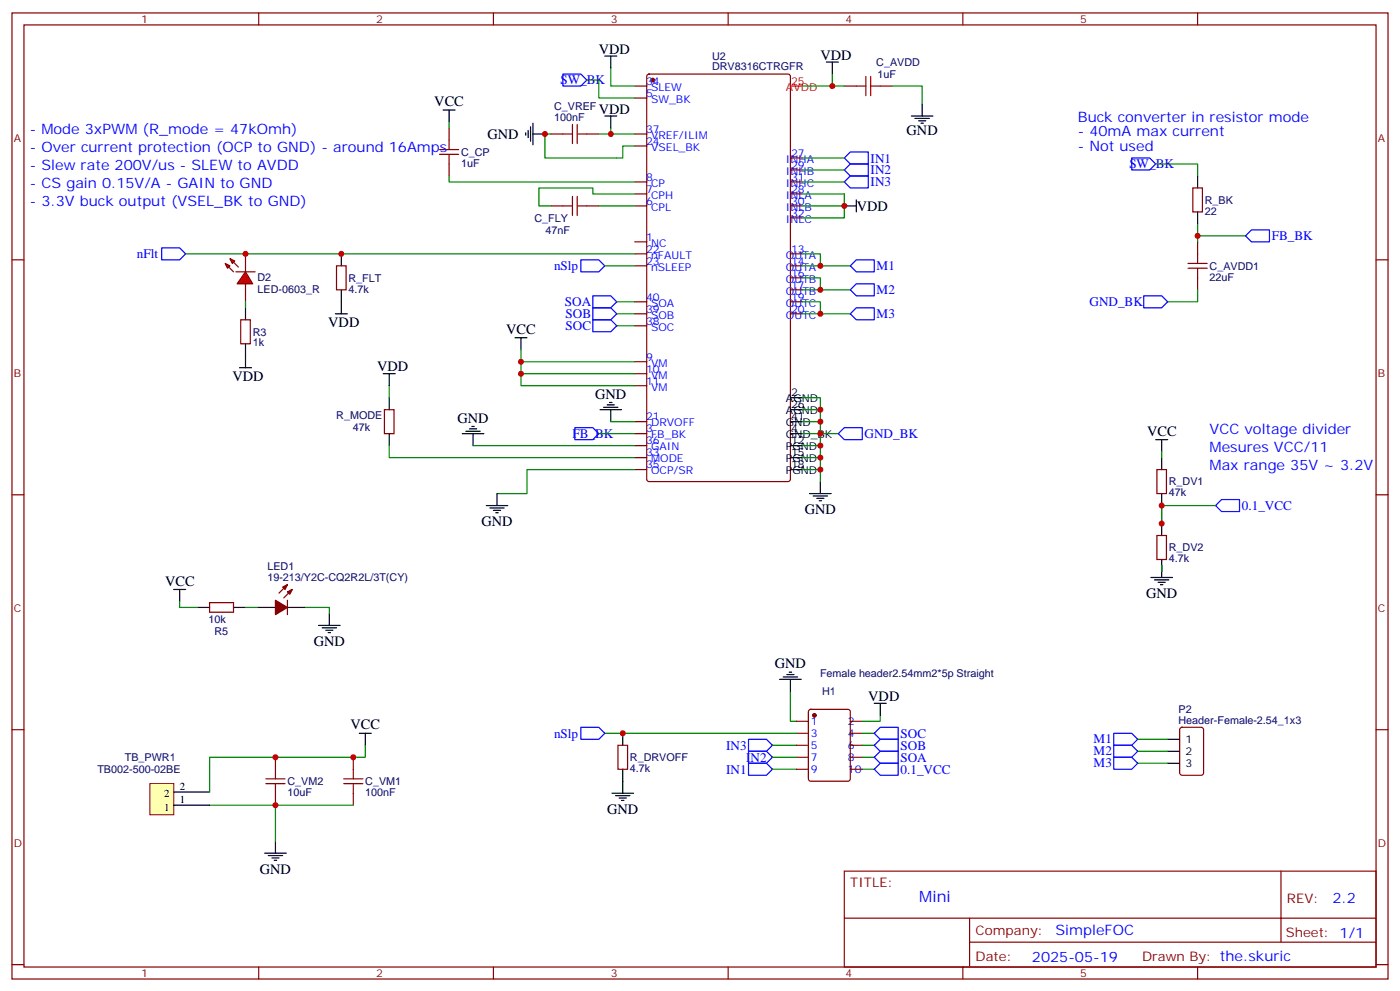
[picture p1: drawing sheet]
<svg xmlns="http://www.w3.org/2000/svg" width="412mm" height="292mm" viewBox="0 0 412 292" stroke-linecap="round" stroke-linejoin="round" font-family="sans-serif">
<g fill="none" stroke="#870000" stroke-width=".35">
<path d="M3.5 3.8h405.4v284.3h-405.4zM7.1 7.3h398.2v277.3h-398.2zM76.2 3.8v3.5M145.3 3.8v3.5M214.5 3.8v3.5M283.6 3.8v3.5M352.8 3.8v3.5M3.5 76.5h3.6M405.3 76.5h3.6M3.5 145.6h3.6M405.3 145.6h3.6M3.5 214.8h3.6"/>
<path d="M405.3 214.8h3.6M248.7 256.4h156.6v28.2h-156.6zM377.3 256.4v20.9M248.7 270.2h156.5M285.6 277.3h119.6M285.6 270.2v14.2M3.5 283.9h3.6M76.2 284.6v3.5M145.3 284.6v3.5M214.5 284.6v3.5M283.6 284.6v3.5M352.8 284.6v3.5"/>
<path d="M405.3 283.9h3.6"/>
</g>
<path d="M105.8 215.8h3.6M107.6 215.8v3.6M78 251.1h6.3M79 251.8h4.3M80.1 252.5h2.1M80.8 253.2h.7M81.1 247.6v3.5" fill="none" stroke="#000" stroke-width=".35"/>
<path d="M61.7 237h19.4v10.6" fill="none" stroke="#008700" stroke-width=".35"/>
<path d="M44.1 230.6h7.1v9.2h-7.1z" fill="#ffffb0" stroke="#800000" stroke-width=".29"/>
<g fill="none" stroke="#000" stroke-width=".35">
<path d="M178.2 16.5h3.5M179.9 16.5v3.5M243.4 18.3h3.5M245.2 18.3v3.5M130.5 32.4h3.6M132.3 32.4v3.5M154.9 39.1v.7M155.6 38.4v2.1M156.3 37.3v4.3M157 39.4h3.5M157 36.3v6.3M178.2 34.1h3.5"/>
<path d="M179.9 34.1v3.6M268.5 34.1h6.3M269.5 34.9h4.3M270.6 35.6h2.1M271.3 36.3h.7M271.6 30.6v3.5M252.2 58.8v3.6M352.8 51.8v3.5M100.5 74.7v3.5M248.7 60.6h3.5M352.8 62.4v3.5M72.3 90.6v3.5"/>
<path d="M98.8 92.4h3.5M100.5 85.3v7.1M151.7 99.4h3.5M153.5 99.4v3.5M72.3 101.2v3.5M112.9 110h3.5M114.7 110v3.5M114.7 117.1v3.5M177.8 119.9h4.2M178.9 119.2h2.1M179.6 118.5h.7M232.8 117.1h3.6"/>
<path d="M114.7 127.6v3.6M136.2 127.6h6.3M137.2 126.9h4.3M138.3 126.2h2.1M139 125.5h.7M139.3 127.6v3.6M176.7 120.6h6.4M179.9 120.6v3.5M232.8 138.2h3.6M232.8 134.7h3.6M232.8 131.2h3.6M232.8 127.6h3.6"/>
<path d="M232.8 124.1h3.6M232.8 120.6h3.6M238.5 145.3h6.3M239.5 146h4.3M240.6 146.7h2.1M241.3 147.4h.7M241.7 141.7v3.6M51.2 173.5h3.5M52.9 173.5v3.5M58.2 178.8h3.5M68.8 178.8h3.5M75.8 178.8h5.3"/>
<path d="M84.7 178.8h5.3M93.8 184.1h6.4M94.9 184.8h4.2M96 185.5h2.1M96.7 186.2h.7M97 180.6v3.5M229.7 200h6.3M230.7 199.2h4.2M231.8 198.5h2.1M232.5 197.8h.7M232.8 200v3.5M183.4 215.8v3.6"/>
<path d="M257.5 207h3.6M259.3 207v3.5M344 217.6h3.5M51.2 237h10.5M51.2 233.1h10.5M180.3 233.5h6.3M181.3 234.2h4.3M182.4 234.9h2.1M183.1 235.6h.7M183.4 226.4v7.1M344 221.1h3.5M344 224.6h3.5"/>
</g>
<g fill="none" stroke="#008700" stroke-width=".35">
<path d="M132.3 35.9v1.8M162.3 39.4h-1.8v7.1h22.9v-3.5h3.6M172.9 23.6h3.5v5.3h10.6M176.4 39.4h10.6M179.9 20v5.3h7.1M179.9 37.7v1.7M236.4 25.3h12.3M245.2 21.8v3.5M262.8 25.3h8.8v5.3M132.3 51.8v1.8h54.7M187 57.1h-12.4v-1.8h-15.9v5.3h3.6M236.4 57.1h12.3v3.5h-12.3"/>
<path d="M236.4 53.6h12.3M236.4 50h12.3M236.4 46.5h12.3M340.4 48.3h12.4v3.5M54.7 74.7h132.3M176.4 60.6h10.6M178.2 78.2h8.8M236.4 74.7h5.3v3.5M236.4 78.2h14.1M248.7 60.6v3.5h-12.3M352.8 65.9v5.3M352.8 69.4h14.1"/>
<path d="M181.7 92.4h5.3M181.7 88.8h5.3M181.7 95.9h5.3M236.4 81.8h5.3v3.5M236.4 88.8h5.3v3.6M236.4 85.3h14.1M236.4 92.4h14.1M352.8 85.3v3.5h-8.8M114.7 113.5v3.6M153.5 110v3.5h33.5M153.5 102.9v7.1h33.5M153.5 106.5h33.5"/>
<path d="M236.4 117.1h5.3v3.5M114.7 131.2v3.5h72.3M139.3 131.2h47.7M176.4 127.6h10.6M179.9 124.1h7.1M187 138.2h-31.8v7.1h-8.8M236.4 131.2h5.3v10.5M236.4 124.1h5.3v7.1M236.4 120.6h5.3v3.5M236.4 134.7h5.3M236.4 138.2h5.3M236.4 127.6h10.5"/>
<path d="M52.9 177v1.8h5.3M72.3 178.8h3.5M90 178.8h7v1.8M107.6 219.4v3.5h-45.9v10.2M178.2 215.8h56.4M227.5 219.4h7.1M232.8 203.5v8.8h1.8M254 219.4h3.5M259.3 210.5v1.8h-5.3M335.1 217.6h8.9M81.1 237h23M227.5 226.4h7.1"/>
<path d="M227.5 222.9h7.1M254 226.4h3.5M254 222.9h3.5M335.1 221.1h8.9M335.1 224.6h8.9"/>
</g>
<g fill="#870000" stroke="#870000" stroke-width=".35">
<path d="M81.1 176.7l3.6 2.1-3.6 2.1z"/>
<path d="M84.7 174.2l1.4-.7-.7 1.4z"/>
<path d="M83.3 172.8l1.4-.7-.7 1.4z"/>
<circle cx="192.3" cy="23.6" r=".53"/>
<circle cx="239.9" cy="210.5" r=".53"/>
</g>
<g fill="none" stroke="#870000" stroke-width=".35">
<path d="M132.3 37.7v3.5M162.3 39.4h3.5M172.9 39.4h3.5M187 25.3h3.5M187 28.9h3.5M187 39.4h3.5M190.7 22l.5-.2h40.9l.7 .4v118.8l-.4 .7h-41.2l-.6-.4-.1-118.8zM248.7 25.3h3.5M259.3 25.3h3.5M132.3 48.3v3.5M187 43h3.5M187 53.6h3.5"/>
<path d="M187 57.1h3.5M232.8 53.6h3.6M232.8 57.1h3.6M232.8 50h3.6M232.8 46.5h3.6M351.4 55.3h2.8v7.1h-2.8zM99.1 78.2h2.9v7.1h-2.9zM162.3 60.6h3.5M172.9 60.6h3.5M187 60.6h3.5M187 71.2h3.5M187 74.7h3.5"/>
<path d="M187 78.2h3.5M232.8 60.6h3.6M232.8 74.7h3.6M232.8 78.2h3.6M232.8 64.1h3.6M352.8 71.2v3.5M70.9 94.1h2.8v7.1h-2.8zM187 88.8h3.5M187 92.4h3.5M187 95.9h3.5M232.8 88.8h3.6M232.8 92.4h3.6"/>
<path d="M232.8 85.3h3.6M232.8 81.8h3.6M352.8 81.8v3.5M187 106.5h3.5M187 110h3.5M187 113.5h3.5M113.2 120.6h2.9v7h-2.9zM187 124.1h3.5M187 127.6h3.5M187 131.2h3.5M187 134.7h3.5M187 138.2h3.5"/>
<path d="M61.7 177.4h7.1v2.8h-7.1zM84.7 172.1l-2.5 2.5M84.7 176.7v4.2M86.1 173.5l-2.5 2.5M182 219.4h2.9v7h-2.9zM234.6 219.4h3.5M234.6 215.8h3.5M234.6 212.3h3.5M238.4 209l.4-.2h11l.6 .4 .1 20-.5 .7h-11.2l-.6-.4-.1-20zM250.5 219.4h3.5M250.5 215.8h3.5M250.5 212.3h3.5"/>
<path d="M347.7 214.3l.5-.2h5.6l.7 .4v13l-.4 .6-5.9 .1-.7-.5v-12.9zM81.1 222.9v3.5M81.1 233.5v3.5M104.1 222.9v3.5M104.1 233.5v3.5M234.6 226.4h3.5M234.6 222.9h3.5M250.5 226.4h3.5M250.5 222.9h3.5"/>
</g>
<g fill="none" stroke="#00f" stroke-width=".35">
<path d="M165.8 21.8h5.3l1.8 1.8-1.8 1.7h-5.3zM248.7 46.5l1.8-1.8h5.3v3.6h-5.3zM248.7 53.6l1.8-1.8h5.3v3.5h-5.3zM250.5 48.3h5.3v3.5h-5.3l-1.8-1.8zM333.4 46.5h5.3l1.7 1.8-1.7 1.7h-5.3zM47.6 73h5.3l1.8 1.7-1.8 1.8h-5.3zM171.1 76.5h5.3l1.8 1.7-1.8 1.8h-5.3zM250.5 78.2l1.7-1.7h5.3v3.5h-5.3zM366.9 69.4l1.8-1.7h5.2v3.5h-5.2zM174.6 90.6h5.3l1.8 1.8-1.8 1.7h-5.3zM174.6 94.1h5.3l1.8 1.8-1.8 1.7h-5.3zM174.6 87.1h5.3l1.8 1.7-1.8 1.8h-5.3z"/>
<path d="M250.5 85.3l1.7-1.8h5.3v3.6h-5.3zM250.5 92.4l1.7-1.8h5.3v3.5h-5.3zM336.9 87.1h5.3l1.8 1.7-1.8 1.8h-5.3zM169.3 125.9h5.3l1.8 1.7-1.8 1.8h-5.3zM246.9 127.6l1.8-1.7h5.3v3.5h-5.3zM171.1 214.1h5.3l1.8 1.7-1.8 1.8h-5.3zM220.5 217.6h5.3l1.7 1.8-1.7 1.7h-5.3zM328.1 219.4h5.3l1.7 1.7-1.7 1.8h-5.3zM328.1 215.8h5.3l1.7 1.8-1.7 1.8h-5.3zM220.5 224.6h5.3l1.7 1.8-1.7 1.8h-5.3zM220.5 221.1h5.3l1.7 1.8-1.7 1.7h-5.3zM328.1 222.9h5.3l1.7 1.7-1.7 1.8h-5.3z"/>
</g>
<path d="M232.8 25.3h3.6" fill="none" stroke="#f00" stroke-width=".35"/>
<g fill="none" stroke="#a10000" stroke-width=".35">
<path d="M165.8 39.4h2.8M168.6 36.6v5.7M170 36.6v5.7M170 39.4h2.9M252.2 25.3h2.9M255.1 22.5v5.7M256.5 22.5v5.7M256.5 25.3h2.8M129.5 45.4h5.6M129.5 44h5.6M132.3 41.2v2.8M132.3 45.4v2.9"/>
<path d="M168.6 57.8v5.6M170 57.8v5.6M165.8 60.6h2.8M170 60.6h2.9M350 79h5.6M350 77.5h5.6M352.8 74.7v2.8M352.8 79v2.8M78.3 230.6h5.7M78.3 229.2h5.7M81.1 226.4v2.8M81.1 230.6v2.9"/>
<path d="M101.2 230.6h5.7M101.2 229.2h5.7M104.1 226.4v2.8M104.1 230.6v2.9"/>
</g>
<g fill="#f00" stroke="#870000" stroke-width=".35">
<path d="M72.3 80l2.1 3.5h-4.6z"/>
<path d="M69.5 80h5.6z"/>
</g>
<g fill="#870000" stroke="#870000" stroke-width=".35">
<path d="M67.4 78.6l1.4 1.4z"/>
<path d="M68.8 77.2l1.4 1.4z"/>
</g>
<g fill="#f00" stroke="#870000" stroke-width=".35">
<path d="M66.3 77.5l1.4 .7-.7 .8z"/>
<path d="M67.7 76.1l1.4 .7-.7 .7z"/>
</g>
<path d="M72.3 74.7v5.3M72.3 83.5v5.3M340.8 138.2h2.8v7.1h-2.8zM340.8 157.6h2.8v7.1h-2.8z" fill="none" stroke="#870000" stroke-width=".35"/>
<path d="M72.3 88.8v1.8M342.2 132.9v1.8M342.2 148.8v5.3v-5.3h15.9M342.2 166.4v1.8M254 215.8h3.5" fill="none" stroke="#008700" stroke-width=".35"/>
<g fill="none" stroke="#000" stroke-width=".35">
<path d="M70.6 108.2h3.5M72.3 104.7v3.5M340.4 129.4h3.6M342.2 129.4v3.5M342.2 134.7v3.5M143.2 148.8h6.4M144.3 149.5h4.2M145.3 150.2h2.2M146 150.9h.8M146.4 145.3v3.5M342.2 145.3v3.5M342.2 154.1v3.5"/>
<path d="M339 170h6.4M340.1 170.7h4.2M341.1 171.4h2.2M341.8 172.1h.7M342.2 164.7v5.3"/>
</g>
<path d="M358.1 148.8l1.7-1.8h5.3v3.6h-5.3zM257.5 215.8l1.8-1.7h5.3v3.5h-5.3zM257.5 219.4l1.8-1.8h5.3v3.5h-5.3zM257.5 226.4l1.8-1.8h5.3v3.6h-5.3zM259.3 221.1h5.3v3.5h-5.3l-1.8-1.7z" fill="none" stroke="#00f" stroke-width=".35"/>
<g fill="#c00">
<circle cx="241.7" cy="78.2" r=".88"/>
<circle cx="241.7" cy="85.3" r=".88"/>
<circle cx="241.7" cy="92.4" r=".88"/>
<circle cx="81.1" cy="237" r=".88"/>
<circle cx="153.5" cy="110" r=".88"/>
<circle cx="153.5" cy="106.5" r=".88"/>
<circle cx="104.1" cy="222.9" r=".88"/>
<circle cx="245.2" cy="25.3" r=".88"/>
<circle cx="179.9" cy="39.4" r=".88"/>
<circle cx="241.7" cy="134.7" r=".88"/>
<circle cx="241.7" cy="138.2" r=".88"/>
<circle cx="241.7" cy="131.2" r=".88"/>
<circle cx="241.7" cy="124.1" r=".88"/>
<circle cx="241.7" cy="120.6" r=".88"/>
<circle cx="241.7" cy="127.6" r=".88"/>
<circle cx="100.5" cy="74.7" r=".88"/>
<circle cx="183.4" cy="215.8" r=".88"/>
<circle cx="160.5" cy="39.4" r=".88"/>
<circle cx="352.8" cy="69.4" r=".88"/>
<circle cx="81.1" cy="222.9" r=".88"/>
<circle cx="248.7" cy="60.6" r=".88"/>
<circle cx="72.3" cy="74.7" r=".88"/>
<circle cx="342.2" cy="148.8" r=".88"/>
<circle cx="342.2" cy="154.1" r=".88"/>
</g>
<text font-size="4.6" fill="#00f" x="270.8" y="265.4">Mini</text>
<g font-size="4.2">
<text x="176.4" y="15.8">VDD</text>
<text x="241.7" y="17.6">VDD</text>
<text x="127.9" y="31.3">VCC</text>
<text x="176.4" y="33.4">VDD</text>
<text x="143.6" y="40.9">GND</text>
<text x="267.1" y="39.8">GND</text>
<text x="252.4" y="62">VDD</text>
<text x="96.7" y="96.2">VDD</text>
<text x="149.1" y="98.2">VCC</text>
<text x="68.5" y="112.1">VDD</text>
<text x="111.1" y="109.3">VDD</text>
<text x="175.3" y="117.4">GND</text>
<text x="134.8" y="124.5">GND</text>
<text x="337.9" y="128.4">VCC</text>
<text x="141.8" y="154.9">GND</text>
<text x="237.1" y="151.4">GND</text>
<text x="48.7" y="172.4">VCC</text>
<text x="337.6" y="176">GND</text>
<text x="92.4" y="190.1">GND</text>
<text x="228.3" y="196.7">GND</text>
<text x="255.8" y="206.3">VDD</text>
<text x="103.2" y="214.6">VCC</text>
<text x="178.9" y="239.6">GND</text>
<text x="76.6" y="257.1">GND</text>
</g>
<g font-size="4.2" fill="#00f">
<text x="317.5" y="35.9">Buck converter in resistor mode</text>
<text x="8.8" y="39.4">- Mode 3xPWM (R_mode = 47kOmh)</text>
<text x="317.5" y="40.1">- 40mA max current</text>
<text x="8.8" y="44.7">- Over current protection (OCP to GND) - around 16Amps</text>
<text x="317.5" y="44.4">- Not used</text>
<text x="8.8" y="50">- Slew rate 200V/us - SLEW to AVDD</text>
<text x="8.8" y="55.3">- CS gain 0.15V/A - GAIN to GND</text>
<text x="8.8" y="60.6">- 3.3V buck output (VSEL_BK to GND)</text>
<text x="356.3" y="127.6">VCC voltage divider</text>
<text x="356.3" y="132.9">Mesures VCC/11</text>
<text x="356.3" y="138.2">Max range 35V ~ 3.2V</text>
<text x="392.5" y="265.7">2.2</text>
<text x="310.9" y="275.2">SimpleFOC</text>
<text x="304" y="283">2025-05-19</text>
</g>
<g font-size="3.9" fill="#00f">
<text x="165.1" y="24.8">SW_BK</text>
<text x="256.5" y="47.9">IN1</text>
<text x="256.5" y="51.3">IN2</text>
<text x="332.7" y="49.5">SW_BK</text>
<text x="256.5" y="54.9">IN3</text>
<text x="374.6" y="70.8">FB_BK</text>
<text x="40.3" y="76">nFlt</text>
<text x="163.2" y="79.5">nSlp</text>
<text x="258.2" y="79.6">M1</text>
<text x="258.2" y="86.6">M2</text>
<text x="166.4" y="90">SOA</text>
<text x="166.6" y="93.6">SOB</text>
<text x="258.2" y="93.7">M3</text>
<text x="320.9" y="90.1">GND_BK</text>
<text x="166.6" y="97.1">SOC</text>
<text x="168.6" y="128.9">FB_BK</text>
<text x="254.7" y="129">GND_BK</text>
<text x="365.8" y="150.1">0.1_VCC</text>
<text x="163.2" y="217.1">nSlp</text>
<text x="213.9" y="220.6">IN3</text>
<text x="265.3" y="217.1">SOC</text>
<text x="265.3" y="220.7">SOB</text>
<text x="322.2" y="218.8">M1</text>
<text x="213.9" y="227.7">IN1</text>
<text x="219.8" y="224.1">IN2</text>
<text x="265.2" y="224.2">SOA</text>
<text x="265.3" y="227.7">0.1_VCC</text>
<text x="322.2" y="222.3">M2</text>
<text x="322.2" y="225.9">M3</text>
</g>
<g font-size="3.9" fill="#800">
<text x="250.5" y="261">TITLE:</text>
<text x="379.1" y="265.7">REV:</text>
<text x="287.4" y="275.2">Company:</text>
<text x="378.7" y="275.8">Sheet: 1/1</text>
<text x="287.4" y="282.9">Date:</text>
<text x="336.4" y="282.9">Drawn By: the.skuric</text>
</g>
<g font-size="3.2" fill="#800">
<text x="41.6" y="6.8">1</text>
<text x="110.8" y="6.8">2</text>
<text x="179.9" y="6.8">3</text>
<text x="249.1" y="6.8">4</text>
<text x="318.2" y="6.8">5</text>
<text x="4.1" y="41.9">A</text>
<text x="405.9" y="41.9">A</text>
<text x="4.1" y="111.1">B</text>
<text x="405.9" y="111.1">B</text>
<text x="4.1" y="180.2">C</text>
<text x="405.9" y="180.2">C</text>
<text x="4.1" y="249.3">D</text>
<text x="405.9" y="249.3">D</text>
<text x="41.6" y="287.6">1</text>
<text x="110.8" y="287.6">2</text>
<text x="179.9" y="287.6">3</text>
<text x="249.1" y="287.6">4</text>
<text x="318.2" y="287.6">5</text>
</g>
<g font-size="3.2" fill="#000080">
<text x="209.8" y="17.6">U2</text>
<text x="209.8" y="20.7">DRV8316CTRGFR</text>
<text x="258.1" y="19.4">C_AVDD</text>
<text x="258.5" y="22.9">1uF</text>
<text x="163.2" y="35.6">100nF</text>
<text x="163.2" y="32.4">C_VREF</text>
<text x="135.8" y="45.9">C_CP</text>
<text x="135.8" y="49">1uF</text>
<text x="354.9" y="60">R_BK</text>
<text x="157.4" y="65.2">C_FLY</text>
<text x="354.9" y="63.2">22</text>
<text x="160.7" y="68.8">47nF</text>
<text x="75.8" y="82.8">D2</text>
<text x="102.7" y="82.9">R_FLT</text>
<text x="356.3" y="82.6">22uF</text>
<text x="356.3" y="79.4">C_AVDD1</text>
<text x="75.8" y="86.1">LED-0603_R</text>
<text x="102.7" y="86.1">4.7k</text>
<text x="74.4" y="101.9">1k</text>
<text x="74.4" y="98.8">R3</text>
<text x="99.1" y="123.5">R_MODE</text>
<text x="103.9" y="127">47k</text>
<text x="344.3" y="142.9">R_DV1</text>
<text x="344.3" y="146.1">47k</text>
<text x="78.8" y="167.9">LED1</text>
<text x="344.3" y="165.5">4.7k</text>
<text x="344.3" y="162.3">R_DV2</text>
<text x="78.8" y="171">19-213/Y2C-CQ2R2L/3T(CY)</text>
<text x="61.4" y="183.4">10k</text>
<text x="63.2" y="186.9">R5</text>
<text x="241.6" y="199.3">Female header2.54mm2*5p Straight</text>
<text x="242.2" y="204.5">H1</text>
<text x="347.2" y="209.8">P2</text>
<text x="347.2" y="213">Header-Female-2.54_1x3</text>
<text x="28.7" y="227.5">TB002-500-02BE</text>
<text x="36.8" y="224">TB_PWR1</text>
<text x="185.6" y="227.2">4.7k</text>
<text x="185.6" y="224">R_DRVOFF</text>
<text x="84.7" y="231.1">C_VM2</text>
<text x="107.6" y="231.1">C_VM1</text>
<text x="84.7" y="234.3">10uF</text>
<text x="107.6" y="234.2">100nF</text>
</g>
<g font-size="3.2" fill="#00f">
<text x="190.3" y="25">34</text>
<text x="190.3" y="28.5">5</text>
<text x="191.8" y="26.7">SLEW</text>
<text x="191.8" y="30.3">SW_BK</text>
<text x="190.3" y="39.1">37</text>
<text x="191.8" y="40.9">VREF/ILIM</text>
<text x="190.3" y="42.6">24</text>
<text x="191.8" y="44.4">VSEL_BK</text>
<text x="231.5" y="47.9">INHA</text>
<text x="233" y="46.1">27</text>
<text x="190.3" y="53.2">8</text>
<text x="231.5" y="51.4">INHB</text>
<text x="233" y="53.2">31</text>
<text x="233" y="49.7">29</text>
<text x="190.3" y="56.7">7</text>
<text x="191.8" y="55">CP</text>
<text x="191.8" y="58.5">CPH</text>
<text x="231.5" y="58.5">INLA</text>
<text x="231.5" y="55">INHC</text>
<text x="233" y="56.7">28</text>
<text x="190.3" y="60.3">6</text>
<text x="191.8" y="62">CPL</text>
<text x="231.5" y="65.5">INLC</text>
<text x="231.5" y="62">INLB</text>
<text x="233" y="63.8">32</text>
<text x="233" y="60.3">30</text>
<text x="190.3" y="70.8">1</text>
<text x="190.3" y="74.4">22</text>
<text x="190.3" y="77.9">23</text>
<text x="191.8" y="72.6">NC</text>
<text x="191.8" y="76.1">nFAULT</text>
<text x="231.5" y="76.1">OUTA</text>
<text x="233" y="77.9">14</text>
<text x="233" y="74.4">13</text>
<text x="191.8" y="79.7">nSLEEP</text>
<text x="231.5" y="83.2">OUTB</text>
<text x="231.5" y="79.7">OUTA</text>
<text x="233" y="81.4">16</text>
<text x="190.3" y="88.5">40</text>
<text x="231.5" y="86.7">OUTB</text>
<text x="233" y="88.5">19</text>
<text x="233" y="84.9">17</text>
<text x="190.3" y="92">39</text>
<text x="190.3" y="95.5">38</text>
<text x="191.8" y="90.2">SOA</text>
<text x="191.8" y="93.8">SOB</text>
<text x="231.5" y="93.8">OUTC</text>
<text x="231.5" y="90.2">OUTC</text>
<text x="233" y="92">20</text>
<text x="191.8" y="97.3">SOC</text>
<text x="190.3" y="106.1">9</text>
<text x="191.8" y="107.9">VM</text>
<text x="190.3" y="109.6">10</text>
<text x="190.3" y="113.2">11</text>
<text x="191.8" y="111.4">VM</text>
<text x="191.8" y="114.9">VM</text>
<text x="190.3" y="123.8">21</text>
<text x="191.8" y="125.5">DRVOFF</text>
<text x="190.3" y="127.3">3</text>
<text x="190.3" y="130.8">36</text>
<text x="191.8" y="129">FB_BK</text>
<text x="190.3" y="134.3">33</text>
<text x="190.3" y="137.9">35</text>
<text x="191.8" y="132.6">GAIN</text>
<text x="191.8" y="136.1">MODE</text>
<text x="191.8" y="139.6">OCP/SR</text>
<text x="238.8" y="213.4">1</text>
<text x="249.8" y="213.4">2</text>
<text x="238.8" y="220.4">5</text>
<text x="238.8" y="216.9">3</text>
<text x="249.8" y="220.4">6</text>
<text x="249.8" y="216.9">4</text>
<text x="238.8" y="227.5">9</text>
<text x="238.8" y="223.9">7</text>
<text x="249.8" y="227.5">10</text>
<text x="249.8" y="223.9">8</text>
</g>
<g font-size="3.2" fill="#f00">
<text x="231.5" y="26.7">AVDD</text>
<text x="233" y="25">25</text>
</g>
<g font-size="3.2">
<text x="231.5" y="118.5">AGND</text>
<text x="233" y="116.7">2</text>
<text x="231.5" y="125.5">GND</text>
<text x="231.5" y="122">AGND</text>
<text x="233" y="123.8">41</text>
<text x="233" y="120.2">26</text>
<text x="231.5" y="129">GND_BK</text>
<text x="233" y="130.8">12</text>
<text x="233" y="127.3">4</text>
<text x="231.5" y="136.1">PGND</text>
<text x="231.5" y="132.6">PGND</text>
<text x="233" y="137.9">18</text>
<text x="233" y="134.3">15</text>
<text x="231.5" y="139.6">PGND</text>
<text x="349.2" y="218.7">1</text>
<text x="349.2" y="222.2">2</text>
<text x="349.2" y="225.7">3</text>
<text x="53" y="232.4">2</text>
<text x="48.4" y="238.6">1</text>
<text x="48.4" y="234.7">2</text>
<text x="53" y="236.3">1</text>
</g>
</svg>
